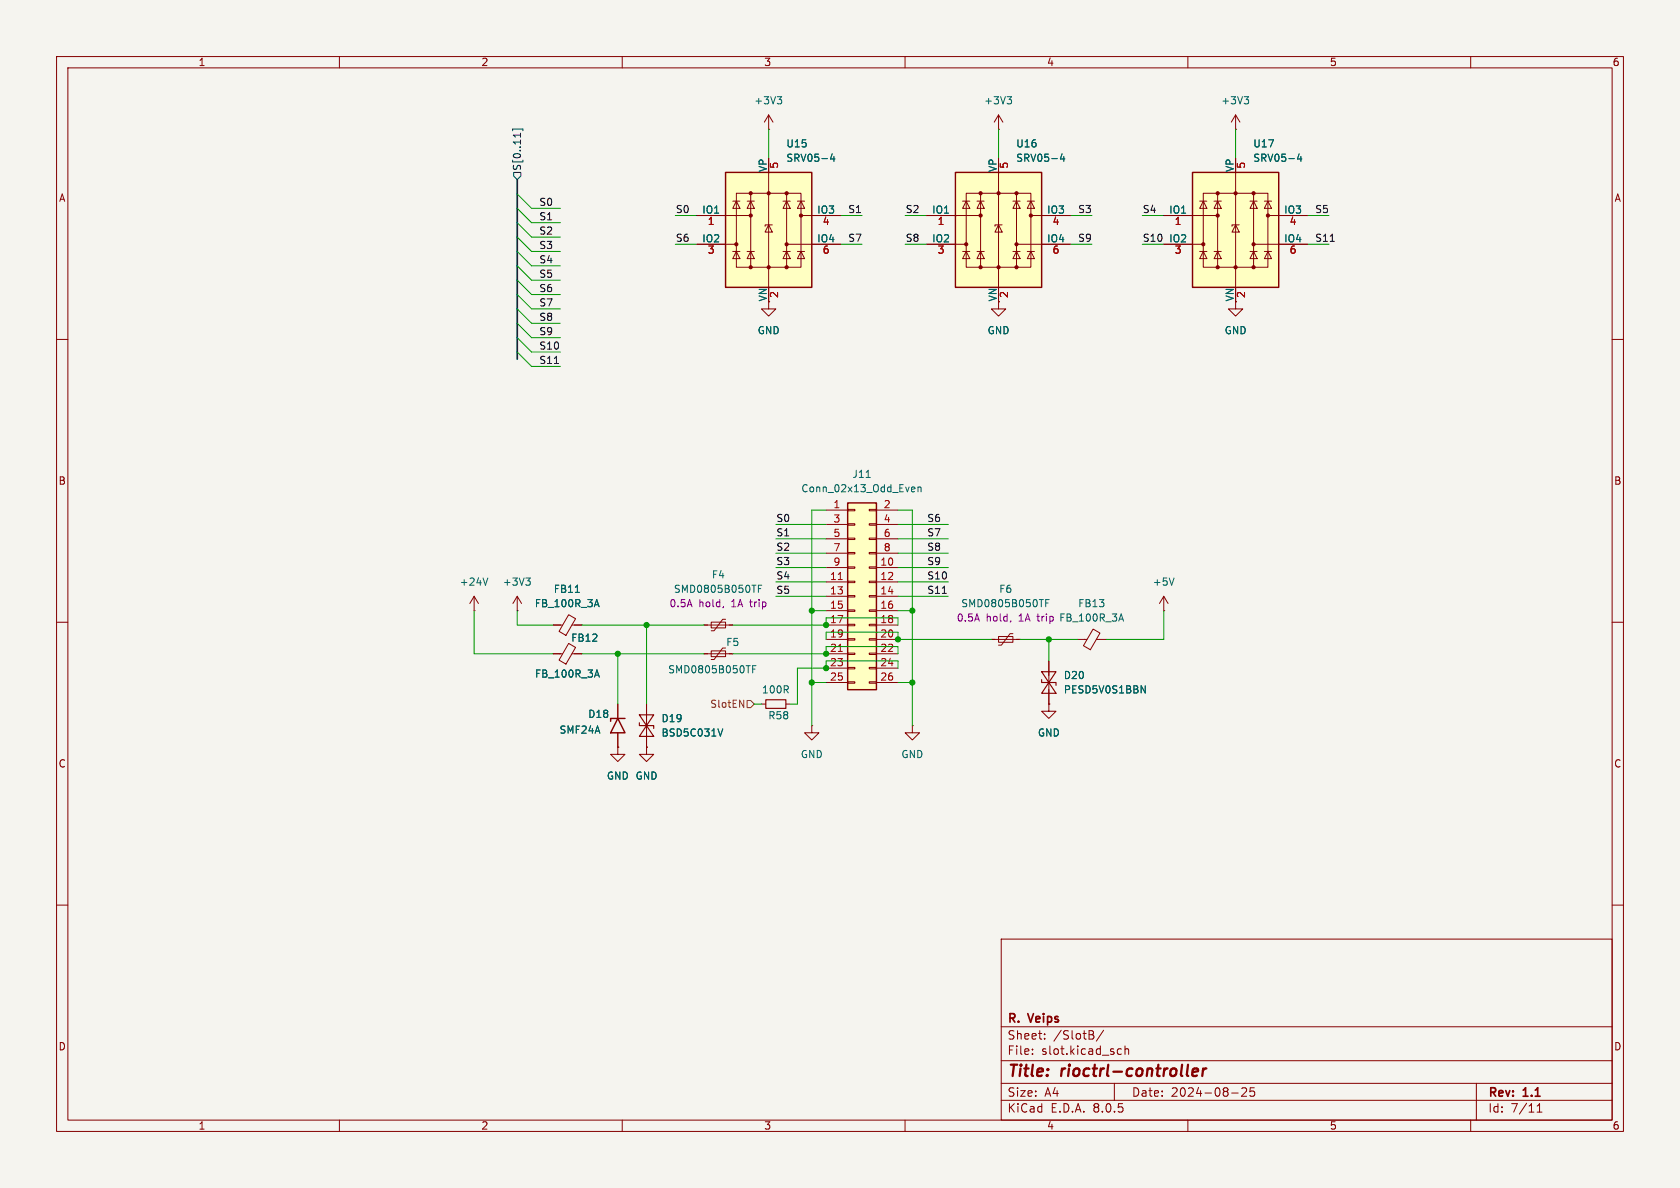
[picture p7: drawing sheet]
<svg xmlns="http://www.w3.org/2000/svg" width="297mm" height="210mm" viewBox="0 0 297 210" stroke-linecap="round" stroke-linejoin="round" font-family="sans-serif">
<path d="M0 0h297v210h-297z" fill="#f5f4ef" stroke="#f5f4ef" stroke-width=".18"/>
<g fill="none" stroke="#840000" stroke-width=".18">
<path d="M10 10h277v190h-277zM12 12h273v186h-273zM60 10v2M110 10v2M160 10v2M210 10v2M260 10v2M10 60h2M135.9 53.3v1.3h1.3l-1.3 1.3-1.3-1.3h1.3M285 60h2M10 110h2M124.5 110.5h5"/>
<path d="M124.5 115.6h5M125.7 110h2.6v1h-2.6zM125.7 115.1h2.6v1h-2.6zM128.3 109.5h-.5l-1.6 2h-.5M128.3 114.6h-.5l-1.6 2h-.5M185.4 116.8v7.7M285 110h2M143.5 128.3v1.2h1.3l-1.3 1.3-1.3-1.3h1.3M143.5 128.3h.1M161.3 128.3v1.2h1.3l-1.3 1.3-1.3-1.3h1.3M161.3 128.3h.1M10 160h2"/>
<path d="M285 160h2M177 166h108v32h-108zM60 198v2M110 198v2M160 198v2M177 194.5h108M177 191.5h108M177 187.5h108M177 181.5h108M182.5 186.3v.1M182.5 185.5v.1M184.7 183.6v.1"/>
<path d="M184.7 182.8v.1M193 182.2l.3 .3-.1 .3-.2 .1a.4 .4 0 0 1 .4 .4 .4 .4 0 0 1-.3 .4M195.1 182.1l-1.3 2M197 191.5v3M197.7 186.3h.5M197.7 185.5h.5M198.9 185.5l.2-.1 .4 .1v.9M198.9 184.9v1.5M210 198v2M217.7 193.2h1.2M219.5 192.4l.6-.1 .2 .1 .1 .3-.9 1.1h.9M221.7 192.3h-.7v.7l.2-.1h.5l.1 .3-.1 .5-.2 .1-.5-.1"/>
<path d="M260 198v2M261 191.5v6.5M271.7 196.6h.9M271.7 195.5l.5-.4v1.5"/>
</g>
<path d="M210.8 189.5l1-.1-.1-.4-.5-.1-.3 .3-.1 .9 .2 .1 .6-.1M212.7 188.9l-.2 1.3M213.3 188.9l-.4 .1-.2 .3" fill="none" stroke="#840000" stroke-width=".4"/>
<path d="M184.1 118.7h2.6l-1.3 2zM184.1 120.1v.6h2.6v.5M185.4 120.7l1.3 1.9h-2.6z" fill="none" stroke="#840000" stroke-width=".2"/>
<path d="M133.1 118.3h.4M133.7 117.7h-.6v1.2M134.1 104.1h.4M134.7 103.4h-.6v1.3M201.7 121.2l.8 1.3v-1.3" fill="none" stroke="#006464" stroke-width=".18"/>
<path d="M127.9 107.2l-.1 .2" fill="none" stroke="#840084" stroke-width=".18"/>
<path d="M149.9 88.9h5v33h-5z" fill="#ffffc2"/>
<g fill="none" stroke="#840000" stroke-width=".18">
<path d="M146 90.2h3.9M146 92.7h3.9M146 95.3h3.9M146 97.8h3.9M149.9 97.7h1.2v.2h-1.2zM149.9 95.1h1.2v.3h-1.2zM149.9 92.6h1.2v.2h-1.2zM149.9 90h1.2v.3h-1.2zM153.7 97.7h1.2v.2h-1.2zM153.7 95.1h1.2v.3h-1.2zM153.7 92.6h1.2v.2h-1.2zM153.7 90h1.2v.3h-1.2z"/>
<path d="M154.9 90.2h3.8M154.9 92.7h3.8M154.9 95.3h3.8M154.9 97.8h3.8M146 100.3h3.9M146 102.9h3.9M146 105.4h3.9M146 108h3.9M146 110.5h3.9M146 113h3.9M146 115.6h3.9M146 118.1h3.9"/>
<path d="M149.9 118h1.2v.2h-1.2zM149.9 115.4h1.2v.3h-1.2zM149.9 112.9h1.2v.3h-1.2zM149.9 110.4h1.2v.2h-1.2zM149.9 107.8h1.2v.3h-1.2zM149.9 105.3h1.2v.2h-1.2zM149.9 102.7h1.2v.3h-1.2zM149.9 100.2h1.2v.3h-1.2zM153.7 118h1.2v.2h-1.2zM153.7 115.4h1.2v.3h-1.2zM153.7 112.9h1.2v.3h-1.2zM153.7 110.4h1.2v.2h-1.2z"/>
<path d="M153.7 107.8h1.2v.3h-1.2zM153.7 105.3h1.2v.2h-1.2zM153.7 102.7h1.2v.3h-1.2zM153.7 100.2h1.2v.3h-1.2zM154.9 100.3h3.8M154.9 102.9h3.8M154.9 105.4h3.8M154.9 108h3.8M154.9 110.5h3.8M154.9 113h3.8M154.9 115.6h3.8M154.9 118.1h3.8"/>
<path d="M175.3 113h5M176.5 112.5h2.6v1h-2.6zM179.1 112h-.5l-1.6 2h-.5M190.5 113h1.7M193.2 111.2l1.3 .7-1.7 3-1.3-.8zM193.8 113h1.8M146 120.7h3.9M149.9 120.5h1.2v.3h-1.2zM153.7 120.5h1.2v.3h-1.2zM154.9 120.7h3.8M185.4 124.5v1.2h1.3l-1.3 1.3-1.3-1.3h1.3M185.4 124.5h.1"/>
</g>
<path d="M149.9 88.9h5v33h-5z" fill="none" stroke="#840000" stroke-width=".25"/>
<path d="M148.2 102.5h.7M148.2 115.2h.7" fill="none" stroke="#a90000" stroke-width=".18"/>
<path d="M153.1 84.4h.8M161.3 86.1l.4 .1v.2l-.6 .1M161.7 86.9h-.4M162.3 86.2l.2-.1 .3 .1v.7M162.3 86.1v.8M184.9 106.6h.4M185.5 106h-.6v1.3M197.9 109.4h.6M198.2 108.5l.4 1.3" fill="none" stroke="#006464" stroke-width=".18"/>
<path d="M178.7 109.7l-.1 .3" fill="none" stroke="#840084" stroke-width=".18"/>
<path d="M128.3 30.5h15.2v20.3h-15.2z" fill="#ffffc2"/>
<g fill="none" stroke="#840000" stroke-width=".18">
<path d="M123.2 38.1h9.5M129.5 35.6h1.3M130.2 34.2h11.4v13h-11.4zM130.2 35.6l.6 1.2h-1.3zM132.1 35.6h1.2M132.7 35.6l.6 1.2h-1.2zM132.7 34.2v13M135.9 39.8l.6 1.2h-1.2zM135.9 22.9h.1M135.9 20.3v2.6M135.9 30.5v20.3M135.9 20.3l-.8 1.3"/>
<path d="M135.9 20.3l.8 1.3M136.5 39.8h-1.2v.2M138.4 35.6h1.3M139.1 35.6l.6 1.2h-1.3zM139.1 34.2v13M141 35.6h1.2M141.6 35.6l.6 1.2h-1.2zM141.6 38.1h7M218.4 22.9h.1M218.4 20.3l-.7 1.3M218.4 20.3v2.6M218.4 20.3l.8 1.3"/>
<path d="M123.2 43.2h7M129.5 44.5h1.3M130.2 44.5l.6 1.2h-1.3zM132.1 44.5h1.2M132.7 44.5l.6 1.2h-1.2zM138.4 44.5h1.3M139.1 44.5l.6 1.2h-1.3zM139.1 43.2h9.5M141 44.5h1.2M141.6 44.5l.6 1.2h-1.2zM176.5 53.3v1.3h1.3l-1.3 1.3-1.2-1.3h1.2M218.4 53.3v1.3h1.3l-1.3 1.3-1.2-1.3h1.2"/>
<path d="M83.8 108h.1M83.8 105.4l-.7 1.3M83.8 105.4v2.6M83.8 105.4l.8 1.3M91.4 108h.1M91.4 105.4l-.7 1.3M91.4 105.4v2.6M91.4 105.4l.8 1.3M97.8 115.6h1.6M97.8 110.5h1.6M100.5 113.7l1.3 .8-1.7 2.9-1.3-.7zM100.5 108.7l1.3 .7-1.7 2.9-1.3-.7z"/>
<path d="M101.1 115.6h1.8M101.1 110.5h1.8M109.2 132.1v1.3h1.3l-1.3 1.2-1.3-1.2h1.3M109.2 132.1h.1M114.3 132.1v1.3h1.3l-1.3 1.2-1.3-1.2h1.3M114.3 132.1h.1M114.3 124.5v7.6M134.6 124.5h.8M138.9 124.5h.8"/>
</g>
<path d="M128.3 30.5h15.2v20.3h-15.2z" fill="none" stroke="#840000" stroke-width=".25"/>
<g fill="#840000" stroke="#840000" stroke-width=".18">
<circle cx="130.2" cy="43.2" r=".28"/>
<circle cx="132.7" cy="47.2" r=".28"/>
<circle cx="132.7" cy="38.1" r=".28"/>
<circle cx="132.7" cy="34.2" r=".28"/>
<circle cx="135.9" cy="47.2" r=".28"/>
<circle cx="135.9" cy="34.2" r=".28"/>
<circle cx="139.1" cy="47.2" r=".28"/>
<circle cx="139.1" cy="43.2" r=".28"/>
<circle cx="139.1" cy="34.2" r=".28"/>
<circle cx="141.6" cy="38.1" r=".28"/>
</g>
<g fill="none" stroke="#006464" stroke-width=".18">
<path d="M137.4 17.1h.8l-.4 .5M137.9 17.6l.3 .2v.3l-.3 .3M220 17.1h.7l-.4 .5M220.5 17.6l.2 .2v.3l-.2 .3M147.1 27.2l-.3 .9h.8M147.4 27.7v.8M86.2 102.2l-.4 1.2M93 102.2h.7l-.4 .5M93.5 102.7l.2 .2v.3l-.2 .2M101.7 104.7h.7M105.2 106.9h.6M105.2 119.3h.6"/>
<path d="M105.5 106l.4 1.3M105.5 118.4l.5 1.3M127.8 128.8l-.4 1.3"/>
</g>
<path d="M113 127.8v.5h2.6v.5M113 126.4h2.6l-1.3 1.9zM114.3 128.3l1.3 1.9h-2.6zM135.4 123.7h3.5v1.5h-3.5z" fill="none" stroke="#840000" stroke-width=".2"/>
<path d="M210.8 30.5h15.3v20.3h-15.3z" fill="#ffffc2"/>
<g fill="none" stroke="#840000" stroke-width=".18">
<path d="M176.5 22.9h.1M176.5 20.3l-.7 1.3M176.5 20.3v2.6M176.5 20.3l.8 1.3M205.7 38.1h9.6M212.1 35.6h1.3M212.7 34.2h11.5v13h-11.5zM212.7 35.6l.7 1.2h-1.3zM214.6 35.6h1.3M215.3 35.6l.6 1.2h-1.3zM215.3 34.2v13M218.4 39.8l.7 1.2h-1.3z"/>
<path d="M218.4 30.5v20.3M219.1 39.8h-1.3v.2M221 35.6h1.2M221.6 35.6l.6 1.2h-1.2zM221.6 34.2v13M223.5 35.6h1.3M224.2 35.6l.6 1.2h-1.3zM224.2 38.1h6.9M205.7 43.2h7M212.1 44.5h1.3M212.7 44.5l.7 1.2h-1.3zM214.6 44.5h1.3"/>
<path d="M215.3 44.5l.6 1.2h-1.3zM221 44.5h1.2M221.6 44.5l.6 1.2h-1.2zM221.6 43.2h9.5M223.5 44.5h1.3M224.2 44.5l.6 1.2h-1.3zM205.7 108h.1M205.7 105.4l-.7 1.3M205.7 105.4v2.6M205.7 105.4l.8 1.3M109.2 124.5v2.5M109.2 129.5v2.6"/>
</g>
<path d="M210.8 30.5h15.3v20.3h-15.3zM109.2 127l1.3 2.5h-2.6zM110.5 127h-2.6v.5" fill="none" stroke="#840000" stroke-width=".25"/>
<g fill="#840000" stroke="#840000" stroke-width=".18">
<circle cx="212.7" cy="43.2" r=".28"/>
<circle cx="215.3" cy="47.2" r=".28"/>
<circle cx="215.3" cy="38.1" r=".28"/>
<circle cx="215.3" cy="34.2" r=".28"/>
<circle cx="218.4" cy="47.2" r=".28"/>
<circle cx="218.4" cy="34.2" r=".28"/>
<circle cx="221.6" cy="47.2" r=".28"/>
<circle cx="221.6" cy="43.2" r=".28"/>
<circle cx="221.6" cy="34.2" r=".28"/>
<circle cx="224.2" cy="38.1" r=".28"/>
</g>
<path d="M178 17.1h.8l-.4 .5M178.6 17.6l.2 .2v.3l-.2 .3M229.7 27.2l-.3 .9h.8M230 27.7v.8M207.6 102.2l-.5 1.2" fill="none" stroke="#006464" stroke-width=".18"/>
<path d="M168.9 30.5h15.2v20.3h-15.2z" fill="#ffffc2"/>
<g fill="none" stroke="#840000" stroke-width=".18">
<path d="M123.2 38.1h5.1M143.5 38.1h5.1M163.8 38.1h9.6M170.2 35.6h1.2M170.8 34.2h11.4v13h-11.4zM170.8 35.6l.6 1.2h-1.2zM172.7 35.6h1.3M173.4 35.6l.6 1.2h-1.3zM173.4 34.2v13M176.5 39.8l.7 1.2h-1.3zM176.5 30.5v20.3M177.2 39.8h-1.3v.2"/>
<path d="M179.1 35.6h1.2M179.7 35.6l.6 1.2h-1.2zM179.7 34.2v13M181.6 35.6h1.3M182.2 35.6l.7 1.2h-1.3zM182.2 38.1h7M205.7 38.1h5.1M226.1 38.1h5M123.2 43.2h5.1M143.5 43.2h5.1M163.8 43.2h7M170.2 44.5h1.2"/>
<path d="M170.8 44.5l.6 1.2h-1.2zM172.7 44.5h1.3M173.4 44.5l.6 1.2h-1.3zM179.1 44.5h1.2M179.7 44.5l.6 1.2h-1.2zM179.7 43.2h9.5M181.6 44.5h1.3M182.2 44.5l.7 1.2h-1.3zM205.7 43.2h5.1M226.1 43.2h5M97.8 110.5h1.3M97.8 115.6h1.3"/>
<path d="M101.6 110.5h1.3M101.6 115.6h1.3M185.4 116.8v2.6M109.2 132.1h.1M109.2 124.5v2.5M109.2 129.5v2.6M114.3 132.1h.1M114.3 124.5v2.5M114.3 129.5v2.6M185.4 124.5h.1M185.4 121.9v2.6"/>
</g>
<path d="M168.9 30.5h15.2v20.3h-15.2z" fill="none" stroke="#840000" stroke-width=".25"/>
<g fill="#840000" stroke="#840000" stroke-width=".18">
<circle cx="170.8" cy="43.2" r=".28"/>
<circle cx="173.4" cy="47.2" r=".28"/>
<circle cx="173.4" cy="38.1" r=".28"/>
<circle cx="173.4" cy="34.2" r=".28"/>
<circle cx="176.5" cy="47.2" r=".28"/>
<circle cx="176.5" cy="34.2" r=".28"/>
<circle cx="179.7" cy="47.2" r=".28"/>
<circle cx="179.7" cy="43.2" r=".28"/>
<circle cx="179.7" cy="34.2" r=".28"/>
<circle cx="182.2" cy="38.1" r=".28"/>
</g>
<g fill="none" stroke="#006464" stroke-width=".18">
<path d="M147.1 27.2l-.3 .9h.8M147.4 27.7v.8M187.8 27.2l-.3 .9h.7M188.1 27.7v.8M229.7 27.2l-.3 .9h.8M230 27.7v.8M101.7 104.7h.7M105.2 106.9h.6M105.2 119.3h.6M105.5 106l.4 1.3M105.5 118.4l.5 1.3M127.8 128.8l-.4 1.3"/>
<path d="M201.7 121.2l.8 1.3v-1.3"/>
</g>
<path d="M130.8 123.8l.7 1.2v-1.2M132.1 123.8h.6l.6 .7-.6 .6h-.6z" fill="none" stroke="#725600" stroke-width=".18"/>
<path d="M90.6 23.1v-.3h1.8v.3M90.8 30.5h1.3v.6l-.7 .7-.6-.7zM92 23.5v.8" fill="none" stroke="#000084" stroke-width=".18"/>
<path d="M235.2 42.7h.7M98 64.3h.7M166.6 104.9h.7" fill="none" stroke="#0f0f0f" stroke-width=".18"/>
<path d="M91.4 31.8v31.7" fill="none" stroke="#000084" stroke-width=".3"/>
<g fill="none" stroke="#009600" stroke-width=".18">
<path d="M91.4 36.8l2.6 2.6h5.1M91.4 34.3l2.6 2.5h5.1M91.4 39.4l2.6 2.5h5.1M119.4 38.1h3.8M135.9 22.9v5M148.6 38.1h3.8M160 38.1h3.8M176.5 22.9v5M189.2 38.1h3.8M201.9 38.1h3.8M218.4 22.9v5M231.1 38.1h3.8"/>
<path d="M91.4 41.9l2.6 2.6h5.1M91.4 44.5l2.6 2.5h5.1M91.4 49.5l2.6 2.6h5.1M91.4 47l2.6 2.5h5.1M91.4 54.6l2.6 2.6h5.1M91.4 57.2l2.6 2.5h5.1M91.4 59.7l2.6 2.5h5.1M91.4 52.1l2.6 2.5h5.1M119.4 43.2h3.8M148.6 43.2h3.8M160 43.2h3.8M189.2 43.2h3.8"/>
<path d="M201.9 43.2h3.8M231.1 43.2h3.8M91.4 62.2l2.6 2.6h5.1M137.2 97.8h8.8M137.2 95.3h8.8M137.2 92.7h8.8M146 90.2h-2.5v38.1M158.7 90.2h2.6v38.1M158.7 97.8h8.9M158.7 95.3h8.9M158.7 92.7h8.9M83.8 108v7.6h14"/>
<path d="M91.4 108v2.5h6.4M102.9 115.6h21.6M102.9 110.5h21.6M109.2 115.6v8.9M114.3 110.5v14M129.5 110.5h16.5v-1.3h12.7v1.3M129.5 115.6h16.5v-1.3h12.7v1.3M137.2 102.9h8.8M137.2 105.4h8.8M137.2 100.3h8.8M143.5 108h2.5M146 113v-1.2h12.7v1.2h16.6"/>
<path d="M158.7 102.9h8.9M158.7 105.4h8.9M158.7 100.3h8.9M158.7 108h2.6M158.7 118.1v-1.3h-12.7v1.3h-5v6.4h-1.3M180.3 113h10.2M185.4 113v3.8M205.7 108v5h-10.1M133.3 124.5h1.3M143.5 120.7h2.5M158.7 120.7h2.6"/>
</g>
<g fill="#009600" stroke="#009600" stroke-width=".18">
<circle cx="143.5" cy="108" r=".46"/>
<circle cx="185.4" cy="113" r=".46"/>
<circle cx="109.2" cy="115.6" r=".46"/>
<circle cx="114.3" cy="110.5" r=".46"/>
<circle cx="158.7" cy="113" r=".46"/>
<circle cx="146" cy="118.1" r=".46"/>
<circle cx="146" cy="115.6" r=".46"/>
<circle cx="143.5" cy="120.7" r=".46"/>
<circle cx="161.3" cy="108" r=".46"/>
<circle cx="146" cy="110.5" r=".46"/>
<circle cx="161.3" cy="120.7" r=".46"/>
</g>
<g font-size="2.8" fill="#840000">
<text x="178" y="190.9">Title:</text>
<text x="187.7" y="190.9">rioctrl-controller</text>
</g>
<g font-size="2.1" fill="#840000">
<text x="178" y="184">Sheet:</text>
<text x="178" y="181.2">R.</text>
<text x="182" y="181.2">Veips</text>
<text x="186.2" y="184">/SlotB/</text>
<text x="178" y="186.7">File:</text>
<text x="184.1" y="186.7">slot.kicad_sch</text>
<text x="178" y="196.9">KiCad</text>
<text x="178" y="194.1">Size:</text>
<text x="184.7" y="194.1">A4</text>
<text x="185.7" y="196.9">E.D.A.</text>
<text x="193.3" y="196.9">8.0.5</text>
<text x="200" y="194.1">Date:</text>
<text x="207" y="194.1">2024-08-25</text>
<text x="263" y="194.3">Rev:</text>
<text x="263" y="196.9">Id:</text>
<text x="267.1" y="196.9">7/11</text>
<text x="269.4" y="194.3">1.1</text>
</g>
<g font-size="1.8" fill="#840000">
<text x="35" y="11.9">1</text>
<text x="85" y="11.9">2</text>
<text x="135" y="11.9">3</text>
<text x="185" y="11.9">4</text>
<text x="235" y="11.9">5</text>
<text x="285" y="11.9">6</text>
<text x="10.3" y="35.9">A</text>
<text x="285.3" y="35.9">A</text>
<text x="176.3" y="53.4" transform="rotate(-90 176.3 53.4)">VN</text>
<text x="218.2" y="53.4" transform="rotate(-90 218.2 53.4)">VN</text>
<text x="10.3" y="85.9">B</text>
<text x="285.3" y="85.9">B</text>
<text x="10.3" y="135.9">C</text>
<text x="285.3" y="135.9">C</text>
<text x="10.3" y="185.9">D</text>
<text x="285.3" y="185.9">D</text>
<text x="35" y="199.9">1</text>
<text x="85" y="199.9">2</text>
<text x="135" y="199.9">3</text>
<text x="185" y="199.9">4</text>
<text x="235" y="199.9">5</text>
<text x="285" y="199.9">6</text>
</g>
<g font-size="1.8" fill="#006464">
<text x="133.2" y="18.6">+3V3</text>
<text x="173.9" y="18.6">+3V3</text>
<text x="215.8" y="18.6">+3V3</text>
<text x="138.9" y="26.3">U15</text>
<text x="138.9" y="28.8">SRV05-4</text>
<text x="179.6" y="26.3">U16</text>
<text x="179.6" y="28.8">SRV05-4</text>
<text x="221.5" y="26.3">U17</text>
<text x="221.5" y="28.8">SRV05-4</text>
<text x="135.6" y="30.5" transform="rotate(-90 135.6 30.5)">VP</text>
<text x="176.3" y="30.5" transform="rotate(-90 176.3 30.5)">VP</text>
<text x="218.2" y="30.5" transform="rotate(-90 218.2 30.5)">VP</text>
<text x="124.1" y="37.8">IO1</text>
<text x="144.4" y="37.8">IO3</text>
<text x="164.7" y="37.8">IO1</text>
<text x="185" y="37.8">IO3</text>
<text x="206.6" y="37.8">IO1</text>
<text x="226.9" y="37.8">IO3</text>
<text x="124.1" y="42.9">IO2</text>
<text x="144.4" y="42.9">IO4</text>
<text x="164.7" y="42.9">IO2</text>
<text x="185" y="42.9">IO4</text>
<text x="206.6" y="42.9">IO2</text>
<text x="226.9" y="42.9">IO4</text>
<text x="135.6" y="53.4" transform="rotate(-90 135.6 53.4)">VN</text>
<text x="133.9" y="59.3">GND</text>
<text x="174.5" y="59.3">GND</text>
<text x="216.4" y="59.3">GND</text>
<text x="141.6" y="87.2">Conn_02x13_Odd_Even</text>
<text x="150.6" y="84.7">J11</text>
<text x="81.2" y="103.7">+24V</text>
<text x="88.8" y="103.7">+3V3</text>
<text x="94.4" y="107.5">FB_100R_3A</text>
<text x="97.8" y="105">FB11</text>
<text x="119" y="105">SMD0805B050TF</text>
<text x="125.7" y="102.5">F4</text>
<text x="169.8" y="107.5">SMD0805B050TF</text>
<text x="176.5" y="105">F6</text>
<text x="190.5" y="107.5">FB13</text>
<text x="203.7" y="103.7">+5V</text>
<text x="100.9" y="113.6">FB12</text>
<text x="94.5" y="120">FB_100R_3A</text>
<text x="118" y="119.2">SMD0805B050TF</text>
<text x="128.3" y="114.4">F5</text>
<text x="134.6" y="122.8">100R</text>
<text x="188" y="120.2">D20</text>
<text x="188" y="122.8">PESD5V0S1BBN</text>
<text x="98.8" y="129.9">SMF24A</text>
<text x="103.9" y="127.1">D18</text>
<text x="116.8" y="130.4">BSD5C031V</text>
<text x="116.8" y="127.9">D19</text>
<text x="135.7" y="127.4">R58</text>
<text x="183.4" y="130.4">GND</text>
<text x="141.5" y="134.2">GND</text>
<text x="159.3" y="134.2">GND</text>
<text x="107.2" y="138">GND GND</text>
</g>
<g font-size="1.8" fill="#a90000">
<text x="137.9" y="29.9" transform="rotate(-90 137.9 29.9)">5</text>
<text x="178.5" y="29.9" transform="rotate(-90 178.5 29.9)">5</text>
<text x="220.4" y="29.9" transform="rotate(-90 220.4 29.9)">5</text>
<text x="125" y="40.1">1</text>
<text x="145.3" y="40.1">4</text>
<text x="165.7" y="40.1">1</text>
<text x="186" y="40.1">4</text>
<text x="207.6" y="40.1">1</text>
<text x="227.9" y="40.1">4</text>
<text x="125" y="45.2">3</text>
<text x="145.3" y="45.2">6</text>
<text x="165.7" y="45.2">3</text>
<text x="186" y="45.2">6</text>
<text x="207.6" y="45.2">3</text>
<text x="227.9" y="45.2">6</text>
<text x="137.9" y="52.8" transform="rotate(-90 137.9 52.8)">2</text>
<text x="178.5" y="52.8" transform="rotate(-90 178.5 52.8)">2</text>
<text x="220.4" y="52.8" transform="rotate(-90 220.4 52.8)">2</text>
<text x="147.2" y="89.9">1</text>
<text x="156.1" y="89.9">2</text>
<text x="147.2" y="92.5">3</text>
<text x="147.2" y="95">5</text>
<text x="156.1" y="92.5">4</text>
<text x="156.1" y="95">6</text>
<text x="147.2" y="97.5">7</text>
<text x="147.2" y="100.1">9</text>
<text x="155.5" y="100.1">10</text>
<text x="156.1" y="97.5">8</text>
<text x="146.6" y="102.6">11</text>
<text x="146.6" y="105.2">13</text>
<text x="146.6" y="107.7">15</text>
<text x="155.5" y="102.6">12</text>
<text x="155.5" y="105.2">14</text>
<text x="155.5" y="107.7">16</text>
<text x="146.6" y="110.2">17</text>
<text x="146.6" y="112.8">19</text>
<text x="155.5" y="110.2">18</text>
<text x="155.5" y="112.8">20</text>
<text x="146.6" y="115.3">21</text>
<text x="146.6" y="117.9">23</text>
<text x="155.5" y="115.3">22</text>
<text x="155.5" y="117.9">24</text>
<text x="146.6" y="120.4">25</text>
<text x="155.5" y="120.4">26</text>
</g>
<text font-size="1.8" fill="#000084" x="92.3" y="30.3" transform="rotate(-90 92.3 30.3)">S[0..11]</text>
<g font-size="1.8" fill="#0f0f0f">
<text x="95.2" y="39">S1</text>
<text x="95.2" y="41.6">S2</text>
<text x="95.2" y="36.5">S0</text>
<text x="119.4" y="37.8">S0</text>
<text x="149.9" y="37.8">S1</text>
<text x="160" y="37.8">S2</text>
<text x="190.5" y="37.8">S3</text>
<text x="201.9" y="37.8">S4</text>
<text x="232.4" y="37.8">S5</text>
<text x="95.2" y="44.1">S3</text>
<text x="95.2" y="46.6">S4</text>
<text x="119.4" y="42.8">S6</text>
<text x="149.9" y="42.8">S7</text>
<text x="160" y="42.8">S8</text>
<text x="190.5" y="42.8">S9</text>
<text x="201.9" y="42.8">S10</text>
<text x="232.4" y="42.8">S11</text>
<text x="95.2" y="51.7">S6</text>
<text x="95.2" y="49.2">S5</text>
<text x="95.2" y="59.3">S9</text>
<text x="95.2" y="54.3">S7</text>
<text x="95.2" y="56.8">S8</text>
<text x="95.2" y="64.4">S11</text>
<text x="95.2" y="61.9">S10</text>
<text x="137.2" y="94.9">S1</text>
<text x="137.2" y="92.4">S0</text>
<text x="163.8" y="92.4">S6</text>
<text x="163.8" y="94.9">S7</text>
<text x="137.2" y="97.4">S2</text>
<text x="137.2" y="100">S3</text>
<text x="163.8" y="97.4">S8</text>
<text x="163.8" y="100">S9</text>
<text x="137.2" y="102.5">S4</text>
<text x="137.2" y="105.1">S5</text>
<text x="163.8" y="105.1">S11</text>
<text x="163.8" y="102.5">S10</text>
</g>
<g font-size="1.8" fill="#840084">
<text x="118.3" y="107.5">0.5A</text>
<text x="123.5" y="107.5">hold,</text>
<text x="129.4" y="107.5">1A</text>
<text x="132.9" y="107.5">trip</text>
<text x="169.1" y="110.1">0.5A</text>
<text x="174.3" y="110.1">hold,</text>
<text x="180.2" y="110.1">1A</text>
<text x="183.7" y="110.1">trip FB_100R_3A</text>
</g>
<text font-size="1.8" fill="#725600" x="125.5" y="125.3">SlotEN</text>
</svg>
